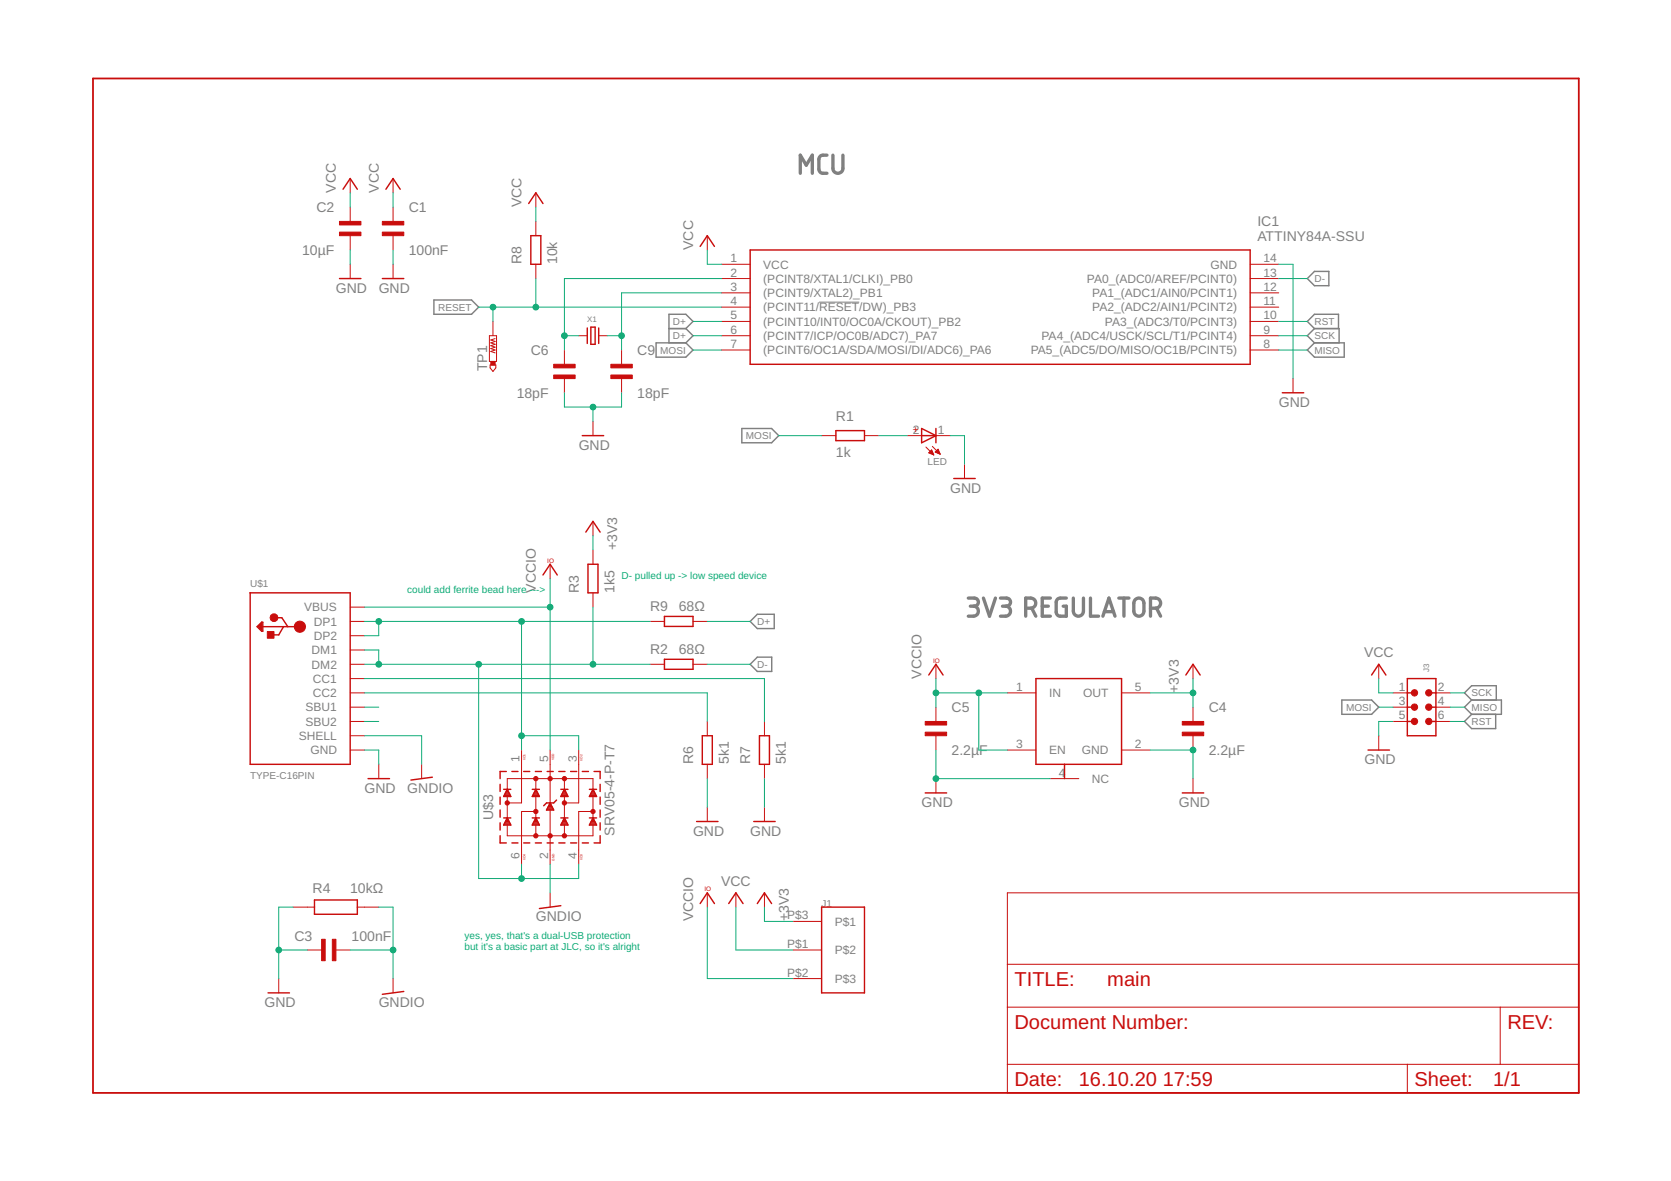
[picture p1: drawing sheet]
<svg xmlns="http://www.w3.org/2000/svg" width="297mm" height="210mm" viewBox="0 0 297 210" stroke-linecap="round" stroke-linejoin="round" font-family="sans-serif">
<g fill="none" stroke="#808080" stroke-width=".59">
<path d="M142.3 30.8v-3.2l1 1.8 1.1-1.8v3.2M147 27.6h-.7a.7 .7 0 0 0-.7 .7v2a.68 .68 0 0 0 .7 .5h.7M148.1 27.6v2.3a.89 .89 0 0 0 .8 .9 .89 .89 0 0 0 .9-.9v-2.3M172.1 106.3h1.1a.72 .72 0 0 1 .7 .7 .72 .72 0 0 1-.7 .7h-.7M173 107.7a.89 .89 0 0 1 .9 .9 .89 .89 0 0 1-.9 .9h-.9M174.8 106.3l1.1 3.2 1.1-3.2M177.8 106.3h1.1a.72 .72 0 0 1 .7 .7 .72 .72 0 0 1-.7 .7h-.7M178.7 107.7a.89 .89 0 0 1 .9 .9 .89 .89 0 0 1-.9 .9h-.9M182.3 108.1a1.56 1.56 0 0 0 1.6-.3 .89 .89 0 0 0 .1-1 .89 .89 0 0 0-.8-.5h-.9v3.2M183.4 108.1l.7 1.4M185.3 107.7h1.1M186.7 106.3h-1.4v3.2h1.4"/>
<path d="M189.5 106.3h-1a.7 .7 0 0 0-.8 .7l.1 2a.68 .68 0 0 0 .7 .5h1v-1.8h-.5M190.8 106.3v2.3a.9 .9 0 0 0 .9 .9 .9 .9 0 0 0 .9-.9v-2.3M193.8 106.3v3.2h1.5M196 109.5l1.1-3.2 1.1 3.2M196.3 108.7h1.6M198.9 106.3h1.8M199.8 106.3v3.2M201.9 106.5a.9 .9 0 0 1 .9-.1 .9 .9 0 0 1 .5 .8v1.4a.9 .9 0 0 1-.9 .9 .9 .9 0 0 1-.9-.9v-1.4zM204.5 108.1a1.57 1.57 0 0 0 1.6-.3 .9 .9 0 0 0 .1-1 .9 .9 0 0 0-.8-.5h-.9v3.2M205.6 108.1l.7 1.4"/>
</g>
<path d="M145.6 53.7h7.1" fill="none" stroke="#808080" stroke-width=".18"/>
<g fill="none" stroke="#808080" stroke-width=".25">
<path d="M77.1 53.3h6.7l1.3 1.3-1.3 1.3h-6.7zM118.9 58.4h3M121.9 58.4l1.3 1.3-1.3 1.2M121.9 58.4l1.3-1.3-1.3-1.2h-3v5M232.4 49.5l1.3-1.3h2.5v2.6h-2.5zM233.7 58.4h4.3v2.5M233.7 58.4l-1.3-1.3 1.3-1.2h4.2v2.5M233.7 58.4l-1.3 1.3 1.3 1.2M116.6 60.9h5.3l1.3 1.3-1.3 1.3h-5.3zM131.9 76.2h5.3l1.2 1.2-1.2 1.3h-5.3zM233.7 60.9h5.3v2.6h-5.3l-1.3-1.3zM133.3 118.1l1.3-1.3h2.6v2.5h-2.6z"/>
<path d="M133.3 110.4l1.3-1.2h3v2.5h-3zM238.5 124.4h5.3l1.3 1.3-1.3 1.3h-5.3zM261.6 127l-1.3 1.2 1.3 1.3h4.3v-2.5M261.6 124.4h5.3v2.6h-5.3M261.6 124.4l-1.3-1.3 1.3-1.2h4.4v2.5M261.6 124.4l-1.3 1.3 1.3 1.3"/>
</g>
<g fill="none" stroke="#c90d0c" stroke-width=".25">
<path d="M61 33.6l1.3-1.9 1.2 1.9M68.6 33.6l1.3-1.9 1.2 1.9M94 36.2l1.2-1.9 1.3 1.9M60.3 49.5h3.9M68 49.5h3.8M94.4 41.9h1.7v5.1h-1.7zM104.4 58.3v2.7M105 58.1h.8v3.1h-.8zM106.4 58.3v2.7M124.5 43.8l1.2-1.9 1.3 1.9M133.3 44.4h88.9v20.3h-88.9zM103.5 77.4h3.8"/>
<path d="M148.6 76.5h5.1v1.8h-5.1zM163.8 76.2l2.6 1.2-2.6 1.3zM163.8 77.4h2.6M166.4 76.2v2.5M227.9 69.8h3.9M104.1 94.6l1.3-1.9 1.3 1.9M169.5 85h3.9M44.4 105.4h17.9v30.4h-17.8v-30.4M45.7 111.4l.8-.8h.2v1.6h-.2zM45.9 111.4l.4-.4v.8l-.2-.2v-.2M46.5 110.6v1.4M46.7 111.4h6.6"/>
<path d="M49.1 109.8h1l1.1 1.6M50.4 111.4l-.8 1.4h-1.2M96.5 102.2l1.3-1.9 1.3 1.9M104.5 100.3h1.8v5.1h-1.8zM118.1 109.6h5.1v1.7h-5.1zM118.1 117.2h5.1v1.8h-5.1zM165.1 120l1.3-1.9 1.2 1.9M210.8 120l1.3-1.9 1.2 1.9M243.8 120l1.3-1.9 1.3 1.9M65.4 138.4h3.8M76.9 138.1l-3.9 .5M88.9 139.4v1.3"/>
<path d="M90 137.1h-1.1v1.3M91 137.1h1.1M93.1 137.1h1.1M95.2 137.1h1M97.3 137.1h1M99.3 137.1h1.1M101.4 137.1h1.1M103.5 137.1h1.1M105.6 137.1h1.1v1.3M106.7 139.4v1.3M124.8 130.8h1.8v5h-1.8zM135 130.8h1.8v5h-1.8z"/>
<path d="M184.1 120.6h15.3v15.2h-15.3zM189.2 135.8v2.6M243.2 133.3h3.8M250.2 120.6h5v10.2h-5zM250.2 123.1h1.2M250.2 125.7h1.2M250.2 128.2h1.2M254 123.1h1.2M254 125.7h1.2M254 128.2h1.2M55.9 160h7.6v2.5h-7.6zM88.9 141.7v1.3"/>
<path d="M88.9 144v1.2M88.9 146.2v1.3M88.9 148.5v1.3h1.1M89.5 140.3h1.3M89.5 145.4h1.3M89.6 146.5h1.1M89.6 141.4h1.1M89.7 146.3h.9M89.7 141.1h.9M89.9 140.9h.6M89.9 146h.6M90 145.8h.4"/>
<path d="M90 140.7h.4M90.1 145.6h.2M90.1 140.5h.2M90.2 140.3l.6 1.3h-1.3zM90.2 145.4l.6 1.2h-1.3zM90.2 145.4h.1M91 149.8h1.1M93.1 149.8h1.1M94.6 140.3h1.3M94.6 145.4h1.3M94.7 146.5h1.1M94.7 141.4h1.1"/>
<path d="M94.8 146.3h.9M94.8 141.1h.9M94.9 140.9h.7M94.9 146h.7M95 145.8h.5M95.1 140.7h.4M95.1 145.6h.3M95.2 149.8h1M95.2 140.5h.2M95.2 140.3l.7 1.3h-1.3zM95.2 145.4l.7 1.2h-1.3zM95.2 145.4h.1"/>
<path d="M97.2 143.8h1.2M97.3 149.8h1M97.3 143.6h.9M97.5 143.4h.6M97.6 143.2h.4M97.7 142.9h.2M97.8 142.7l.6 1.3h-1.2zM97.8 142.7h.1M98.9 142.2l-.5 .5h-1.2l-.6 .5M99.3 149.8h1.1M99.7 140.3h1.3M99.7 145.4h1.3"/>
<path d="M99.8 146.5h1.1M99.8 141.4h1.1M99.9 146.3h.9M99.9 141.1h.9M100 140.9h.6M100 146h.7M100.1 145.8h.5M100.1 140.7h.4M100.2 145.6h.3M100.2 140.5h.2M100.3 140.3l.7 1.3h-1.3zM100.3 145.4l.7 1.2h-1.3z"/>
<path d="M100.3 145.4h.1M101.4 149.8h1.1M103.5 149.8h1.1M104.8 140.3h1.2M104.8 145.4h1.2M104.9 146.5h1.1M104.9 141.4h1.1M105 146.3h.9M105 141.1h.9M105.1 146h.6M105.1 140.9h.6M105.2 140.7h.4"/>
<path d="M105.2 145.8h.4M105.3 145.6h.2M105.3 140.5h.2M105.4 140.3l.6 1.3h-1.2zM105.4 145.4l.6 1.2h-1.2zM105.4 145.4h.1M106.7 141.7v1.3M106.7 144v1.2M106.7 146.2v1.3M106.7 148.5v1.3h-1.1M123.8 146h3.8M134 146h3.8"/>
<path d="M164.5 140.9h3.8M210.2 140.9h3.8M47.6 176.5h3.9M71.8 176.2l-3.8 .5M99.7 161l-3.8 .5M124.5 160.6l1.2-1.9 1.3 1.9M129.5 160.6l1.3-1.9 1.3 1.9M134.6 160.6l1.3-1.9 1.3 1.9M146 161.2h7.7v15.3h-7.7z"/>
</g>
<g fill="#c90d0c" stroke="#c90d0c" stroke-width=".18">
<circle cx="53.3" cy="111.4" r="1"/>
<circle cx="48.7" cy="109.8" r=".7"/>
<circle cx="251.4" cy="123.1" r=".58"/>
<circle cx="254" cy="123.1" r=".58"/>
<circle cx="251.4" cy="125.7" r=".58"/>
<circle cx="254" cy="125.7" r=".58"/>
<circle cx="251.4" cy="128.2" r=".58"/>
<circle cx="254" cy="128.2" r=".58"/>
<circle cx="90.2" cy="142.7" r=".38"/>
<circle cx="95.2" cy="138.4" r=".38"/>
<circle cx="97.8" cy="138.4" r=".38"/>
<circle cx="100.3" cy="138.4" r=".38"/>
<circle cx="95.2" cy="144.2" r=".38"/>
<circle cx="100.3" cy="142.7" r=".38"/>
<circle cx="105.4" cy="144.2" r=".38"/>
<circle cx="95.2" cy="148.5" r=".38"/>
<circle cx="97.8" cy="148.5" r=".38"/>
<circle cx="100.3" cy="148.5" r=".38"/>
</g>
<g fill="#c90d0c" stroke="#c90d0c" stroke-width=".18">
<path d="M47.5 112.2h1.2v1.2h-1.2z"/>
<path d="M210.2 128.2h3.8v.7h-3.8z"/>
<path d="M210.2 130.1h3.8v.7h-3.8z"/>
<path d="M164.5 128.2h3.8v.7h-3.8z"/>
<path d="M164.5 130.1h3.8v.7h-3.8z"/>
<path d="M68 39.3h3.8v.7h-3.8z"/>
<path d="M68 41.3h3.8v.6h-3.8z"/>
<path d="M60.3 39.3h3.9v.7h-3.9z"/>
<path d="M60.3 41.3h3.9v.6h-3.9z"/>
<path d="M57.2 166.9h.6v3.9h-.6z"/>
<path d="M59.1 166.9h.6v3.9h-.6z"/>
<path d="M98.4 64.7h3.8v.7h-3.8z"/>
<path d="M98.4 66.7h3.8v.6h-3.8z"/>
<path d="M108.6 64.7h3.8v.7h-3.8z"/>
<path d="M108.6 66.7h3.8v.6h-3.8z"/>
<path d="M87.2 64.2h.8v.7h-.8z"/>
</g>
<g fill="none" stroke="#c90d0c" stroke-width=".18">
<path d="M62.3 31.7v2.6M62.3 36.8v2.5M69.9 31.7v2.6M69.9 36.8v2.5M95.2 34.3v2.5M95.2 39.3v2.6M62.3 41.9v2.5M62.3 47v2.5M69.9 41.9v2.5M69.9 47v2.5M87 59.7h1.3v4.5h-1.3zM87.6 57.1v2.6"/>
<path d="M95.2 47v2.5M102.9 59.7h1.5M106.4 59.7h1.5M125.7 41.9v2.5M128.3 47h5M128.3 49.5h5M128.3 52h5M128.3 54.6h5M128.3 57.1h5M128.3 59.7h5M222.2 47h5.1M222.2 49.5h5.1"/>
<path d="M222.2 52h5.1M222.2 54.6h5.1M222.2 57.1h5.1M222.2 59.7h5.1M87.1 64.9h1v.5l-.5 .6-.5-.6zM88 60.2l-.8 .2 .8 .3-.8 .2 .8 .3-.8 .2 .8 .3-.8 .3 .8 .2-.8 .3 .8 .2M100.3 62.2v2.5M100.3 67.3v2.5M105.4 74.9v2.5M110.5 62.2v2.5M110.5 67.3v2.5M128.3 62.2h5"/>
<path d="M146 77.4h2.6M153.7 77.4h2.5M161.3 77.4h2.5M164.6 79.5l1.4 1.4M165.6 80l.4 .9-.9-.4zM165.7 79.3l1.4 1.4M166.4 77.4h2.5M166.7 79.9h.1M222.2 62.2h5.1M229.8 67.3v2.5M105.4 92.7v2.5M105.4 97.7v2.6"/>
<path d="M165.2 80.5h.6M165.2 80.4h.6M165.3 80.3h.4M165.4 80.6h.5M165.4 80.1h.3M165.5 80h.1M165.7 80.8h.2M166.2 80.3l.6-.5 .3 .9zM166.3 80.4h.7M166.3 80.3h.6M166.5 80.1h.4M166.6 80h.2"/>
<path d="M166.6 80.5h.4M166.9 80.6h.2M171.4 82.5v2.5M62.3 110.4h2.5M62.3 115.5h2.5M62.3 107.9h2.5M62.3 118.1h2.5M62.3 113h2.5M97.8 100.3v2.5M105.4 105.4v2.5M115.6 110.4h2.5M115.6 118.1h2.5"/>
<path d="M123.2 110.4h2.5M123.2 118.1h2.5M166.4 118.1v2.5M212.1 118.1v2.5M245.1 118.1v2.5M62.3 133.3h2.5M62.3 120.6h2.5M62.3 125.7h2.5M62.3 128.2h2.5M62.3 123.1h2.5M62.3 130.8h2.5M67.3 135.8v2.6"/>
<path d="M75 135.8v2.6M92.7 133.3v9.4h-2.5M95.2 138.4v1.9M97.8 133.3v9.5M100.3 138.4v1.9M102.9 133.3v9.4h-2.6M125.7 128.2v2.6M125.7 135.8v2.6M135.9 128.2v2.6M135.9 135.8v2.6M166.4 125.7v2.5M166.4 130.8v2.5"/>
<path d="M166.4 138.4v2.5M179.1 133.3h5M179.1 123.1h5M186.7 138.4h5.1M199.4 133.3h5M199.4 123.1h5M212.1 125.7v2.5M212.1 130.8v2.5M212.1 138.4v2.5M245.1 130.8v2.5M247.6 125.7h2.6M247.6 128.2h2.6"/>
<path d="M247.6 123.1h2.6M255.2 125.7h2.6M255.2 128.2h2.6M255.2 123.1h2.6M90.2 140.3v-1.9h15.2v1.9M90.2 146.6v1.9h15.2v-1.9M90.2 141.6v3.8M95.2 141.6v3.8M95.2 146.6v1.9M95.2 144.2h-2.5v9.4M97.8 143.8v9.8M97.8 158.7v2.5"/>
<path d="M100.3 141.6v3.8M100.3 146.6v1.9M105.4 141.6v3.8M105.4 144.2h-2.5v9.4M125.7 143.5v2.5M125.7 158.7v2.5M130.8 158.7v2.5M135.9 143.5v2.5M135.9 158.7v2.5M179.1 158.7h101.5v35.5h-101.5zM49.6 173.9v2.6M52.1 161.2h3.8"/>
<path d="M54.6 168.8h2.6M59.7 168.8h2.6M63.5 161.2h3.8M69.9 173.9v2.6M141 168.8h5M141 163.8h5M141 173.9h5M179.1 179h101.5M179.1 171.4h101.5M266.7 179v10.2M179.1 189.2h101.5M250.2 189.2v5"/>
</g>
<path d="M16.5 13.9h264.1v180.3h-264.1z" fill="none" stroke="#c90d0c" stroke-width=".32"/>
<g fill="none" stroke="#0dab76" stroke-width=".18">
<path d="M62.3 34.3v2.5M69.9 34.3v2.5M95.2 36.8v2.5M62.3 44.4v2.6M69.9 44.4v2.6M85.1 54.6h43.2M87.6 54.6v2.5M95.2 49.5v5.1M100.3 59.7h2.6M107.9 59.7h2.6M123.2 59.7h5.1M123.2 57.1h5.1"/>
<path d="M125.7 44.4v2.6h2.6M128.3 49.5h-28v12.7M128.3 52h-17.8v10.2M227.3 47h2.5v20.3M227.3 49.5h5.1M227.3 59.7h5.1M227.3 57.1h5.1M100.3 69.8v2.5h10.2v-2.5M105.4 72.3v2.6M123.2 62.2h5.1M138.4 77.4h7.6M156.2 77.4h5.1"/>
<path d="M168.9 77.4h2.5v5.1M227.3 62.2h5.1M105.4 95.2v2.5M64.8 115.5h2.5v2.6M64.8 118.1h50.8M64.8 110.4h50.8M64.8 107.9h33M67.3 110.4v2.6h-2.5M85.1 118.1v38h17.8v-2.5M92.7 110.4v22.9M97.8 102.8v30.5M105.4 107.9v10.2"/>
<path d="M125.7 118.1h7.6M125.7 110.4h7.6M64.8 133.3h2.5v2.5M64.8 123.1h60.9v5.1M64.8 120.6h71.1v7.6M64.8 128.2h2.5M64.8 125.7h2.5M64.8 130.8h10.2v5M92.7 130.8h10.2v2.5M125.7 138.4v5.1M135.9 138.4v5.1M166.4 120.6v5.1"/>
<path d="M166.4 133.3v5.1h20.3M166.4 123.1h12.7M174 123.1v10.2h5.1M204.4 133.3h7.7v5.1M204.4 123.1h7.7M212.1 120.6v5.1M245.1 120.6v2.5h2.5M245.1 125.7h2.5M247.6 128.2h-2.5v2.6M257.8 128.2h2.5M257.8 123.1h2.5M257.8 125.7h2.5"/>
<path d="M92.7 153.6v2.5M97.8 153.6v5.1M49.6 168.8h5M52.1 161.2h-2.5v12.7M62.3 168.8h7.6M67.3 161.2h2.6v12.7M125.7 161.2v12.7h15.3M130.8 161.2v7.6h10.2M135.9 161.2v2.6h5.1"/>
</g>
<g fill="#0dab76" stroke="#0dab76" stroke-width=".18">
<circle cx="166.4" cy="138.4" r=".51"/>
<circle cx="212.1" cy="133.3" r=".51"/>
<circle cx="49.6" cy="168.8" r=".51"/>
<circle cx="105.4" cy="72.3" r=".51"/>
<circle cx="212.1" cy="123.1" r=".51"/>
<circle cx="95.2" cy="54.6" r=".51"/>
<circle cx="87.6" cy="54.6" r=".51"/>
<circle cx="100.3" cy="59.7" r=".51"/>
<circle cx="110.5" cy="59.7" r=".51"/>
<circle cx="67.3" cy="118.1" r=".51"/>
<circle cx="85.1" cy="118.1" r=".51"/>
<circle cx="92.7" cy="156.1" r=".51"/>
<circle cx="105.4" cy="118.1" r=".51"/>
<circle cx="67.3" cy="110.4" r=".51"/>
<circle cx="92.7" cy="110.4" r=".51"/>
<circle cx="92.7" cy="130.8" r=".51"/>
<circle cx="166.4" cy="123.1" r=".51"/>
<circle cx="174" cy="123.1" r=".51"/>
<circle cx="97.8" cy="107.9" r=".51"/>
<circle cx="69.9" cy="168.8" r=".51"/>
</g>
<g font-size="3.6" fill="#c90d0c">
<text x="180.3" y="175.2">TITLE:</text>
<text x="196.8" y="175.2">main</text>
<text x="180.3" y="182.8">Document Number:</text>
<text x="267.9" y="182.8">REV:</text>
<text x="180.3" y="193">Date:</text>
<text x="191.8" y="193">16.10.20</text>
<text x="206.7" y="193">17:59</text>
<text x="251.4" y="193">Sheet:</text>
<text x="265.4" y="193">1/1</text>
</g>
<g font-size="2.5" fill="#808080">
<text x="59.7" y="34.3" transform="rotate(-90 59.7 34.3)">VCC</text>
<text x="67.3" y="34.3" transform="rotate(-90 67.3 34.3)">VCC</text>
<text x="56.3" y="37.7">C2</text>
<text x="72.7" y="37.7">C1</text>
<text x="92.7" y="36.8" transform="rotate(-90 92.7 36.8)">VCC</text>
<text x="223.5" y="40.2">IC1</text>
<text x="53.7" y="45.3">10µF</text>
<text x="72.7" y="45.3">100nF</text>
<text x="92.7" y="47" transform="rotate(-90 92.7 47)">R8</text>
<text x="99.1" y="47" transform="rotate(-90 99.1 47)">10k</text>
<text x="123.2" y="44.4" transform="rotate(-90 123.2 44.4)">VCC</text>
<text x="223.5" y="42.8">ATTINY84A-SSU</text>
<text x="59.7" y="52">GND</text>
<text x="67.3" y="52">GND</text>
<text x="94.3" y="63.1">C6</text>
<text x="113.3" y="63.1">C9</text>
<text x="86.6" y="66" transform="rotate(-90 86.6 66)">TP1</text>
<text x="91.8" y="70.7">18pF</text>
<text x="113.3" y="70.7">18pF</text>
<text x="148.6" y="74.9">R1</text>
<text x="227.3" y="72.4">GND</text>
<text x="102.9" y="80">GND</text>
<text x="148.6" y="81.2">1k</text>
<text x="168.9" y="87.6">GND</text>
<text x="109.7" y="97.8" transform="rotate(-90 109.7 97.8)">+3V3</text>
<text x="95.3" y="105.4" transform="rotate(-90 95.3 105.4)">VCCIO</text>
<text x="102.9" y="105.4" transform="rotate(-90 102.9 105.4)">R3</text>
<text x="109.2" y="105.4" transform="rotate(-90 109.2 105.4)">1k5</text>
<text x="115.6" y="108.7">R9</text>
<text x="120.7" y="108.7">68Ω</text>
<text x="115.6" y="116.3">R2</text>
<text x="120.7" y="116.3">68Ω</text>
<text x="242.5" y="116.8">VCC</text>
<text x="163.8" y="120.6" transform="rotate(-90 163.8 120.6)">VCCIO</text>
<text x="209.5" y="123.1" transform="rotate(-90 209.5 123.1)">+3V3</text>
<text x="169.2" y="126.6">C5</text>
<text x="214.9" y="126.6">C4</text>
<text x="123.2" y="135.8" transform="rotate(-90 123.2 135.8)">R6</text>
<text x="129.5" y="135.8" transform="rotate(-90 129.5 135.8)">5k1</text>
<text x="133.4" y="135.8" transform="rotate(-90 133.4 135.8)">R7</text>
<text x="139.7" y="135.8" transform="rotate(-90 139.7 135.8)">5k1</text>
<text x="169.2" y="134.2">2.2µF</text>
<text x="214.9" y="134.2">2.2µF</text>
<text x="242.6" y="135.8">GND</text>
<text x="64.8" y="140.9">GND</text>
<text x="72.4" y="140.9">GNDIO</text>
<text x="163.8" y="143.5">GND</text>
<text x="209.5" y="143.5">GND</text>
<text x="87.6" y="145.7" transform="rotate(-90 87.6 145.7)">U$3</text>
<text x="109.2" y="148.5" transform="rotate(-90 109.2 148.5)">SRV05-4-P-T7</text>
<text x="123.2" y="148.5">GND</text>
<text x="133.4" y="148.5">GND</text>
<text x="55.6" y="158.7">R4</text>
<text x="62.2" y="158.7">10kΩ</text>
<text x="128.2" y="157.4">VCC</text>
<text x="52.3" y="167.2">C3</text>
<text x="62.5" y="167.2">100nF</text>
<text x="95.3" y="163.8">GNDIO</text>
<text x="123.2" y="163.8" transform="rotate(-90 123.2 163.8)">VCCIO</text>
<text x="140.2" y="163.8" transform="rotate(-90 140.2 163.8)">+3V3</text>
<text x="47" y="179">GND</text>
<text x="67.3" y="179">GNDIO</text>
</g>
<g font-size="2.1" fill="#808080">
<text x="129.8" y="46.6">1</text>
<text x="135.7" y="47.7">VCC</text>
<text x="215.2" y="47.7">GND</text>
<text x="224.6" y="46.6">14</text>
<text x="129.8" y="49.1">2</text>
<text x="129.8" y="51.7">3</text>
<text x="135.7" y="50.3">(PCINT8/XTAL1/CLKI)_PB0</text>
<text x="135.7" y="52.8">(PCINT9/XTAL2)_PB1</text>
<text x="193.2" y="50.3">PA0_(ADC0/AREF/PCINT0)</text>
<text x="194.2" y="52.8">PA1_(ADC1/AIN0/PCINT1)</text>
<text x="224.6" y="49.1">13</text>
<text x="224.6" y="51.7">12</text>
<text x="129.8" y="54.2">4</text>
<text x="129.8" y="56.8">5</text>
<text x="129.8" y="59.3">6</text>
<text x="135.7" y="55.3">(PCINT11/RESET/DW)_PB3</text>
<text x="135.7" y="57.9">(PCINT10/INT0/OC0A/CKOUT)_PB2</text>
<text x="194.2" y="55.3">PA2_(ADC2/AIN1/PCINT2)</text>
<text x="196.4" y="57.9">PA3_(ADC3/T0/PCINT3)</text>
<text x="224.6" y="54.2">11</text>
<text x="224.6" y="56.8">10</text>
<text x="224.6" y="59.3">9</text>
<text x="129.8" y="61.8">7</text>
<text x="135.7" y="60.4">(PCINT7/ICP/OC0B/ADC7)_PA7</text>
<text x="135.7" y="63">(PCINT6/OC1A/SDA/MOSI/DI/ADC6)_PA6</text>
<text x="183.2" y="63">PA5_(ADC5/DO/MISO/OC1B/PCINT5)</text>
<text x="185.1" y="60.4">PA4_(ADC4/USCK/SCL/T1/PCINT4)</text>
<text x="224.6" y="61.8">8</text>
<text x="162.3" y="77.1">2</text>
<text x="166.7" y="77.1">1</text>
<text x="54.1" y="108.7">VBUS</text>
<text x="55.8" y="111.2">DP1</text>
<text x="55.8" y="113.7">DP2</text>
<text x="55.4" y="116.3">DM1</text>
<text x="55.4" y="118.8">DM2</text>
<text x="55.6" y="121.4">CC1</text>
<text x="55.6" y="123.9">CC2</text>
<text x="180.6" y="122.8">1</text>
<text x="186.5" y="123.9">IN</text>
<text x="192.5" y="123.9">OUT</text>
<text x="201.7" y="122.8">5</text>
<text x="248.6" y="122.8">1</text>
<text x="248.6" y="125.3">3</text>
<text x="255.6" y="122.8">2</text>
<text x="255.6" y="125.3">4</text>
<text x="53.1" y="131.5">SHELL</text>
<text x="54.3" y="126.4">SBU1</text>
<text x="54.3" y="129">SBU2</text>
<text x="248.6" y="127.9">5</text>
<text x="255.6" y="127.9">6</text>
<text x="55.2" y="134.1">GND</text>
<text x="92.4" y="135.5" transform="rotate(-90 92.4 135.5)">1</text>
<text x="97.4" y="135.5" transform="rotate(-90 97.4 135.5)">5</text>
<text x="102.5" y="135.5" transform="rotate(-90 102.5 135.5)">3</text>
<text x="180.6" y="132.9">3</text>
<text x="186.5" y="134.1">EN</text>
<text x="192.3" y="134.1">GND</text>
<text x="201.7" y="132.9">2</text>
<text x="188.2" y="138">4</text>
<text x="194.1" y="139.1">NC</text>
<text x="92.4" y="152.6" transform="rotate(-90 92.4 152.6)">6</text>
<text x="97.4" y="152.6" transform="rotate(-90 97.4 152.6)">2</text>
<text x="102.5" y="152.6" transform="rotate(-90 102.5 152.6)">4</text>
<text x="139.9" y="163.4">P$3</text>
<text x="148.4" y="164.5">P$1</text>
<text x="139.9" y="168.5">P$1</text>
<text x="139.9" y="173.6">P$2</text>
<text x="148.4" y="169.6">P$2</text>
<text x="148.4" y="174.7">P$3</text>
</g>
<g font-size="1.8" fill="#808080">
<text x="233.7" y="50.1">D-</text>
<text x="77.9" y="55.2">RESET</text>
<text x="119.6" y="57.8">D+</text>
<text x="233.7" y="57.8">RST</text>
<text x="117.4" y="62.8">MOSI</text>
<text x="119.6" y="60.3">D+</text>
<text x="233.7" y="60.3">SCK</text>
<text x="233.7" y="62.8">MISO</text>
<text x="132.6" y="78.1">MOSI</text>
<text x="164.9" y="82.7">LED</text>
<text x="44.5" y="104.4">U$1</text>
<text x="134.6" y="111.1">D+</text>
<text x="134.6" y="118.7">D-</text>
<text x="261.6" y="123.8">SCK</text>
<text x="239.3" y="126.3">MOSI</text>
<text x="261.6" y="128.9">RST</text>
<text x="261.6" y="126.3">MISO</text>
<text x="44.5" y="138.4">TYPE-C16PIN</text>
<text x="146" y="161.2">J1</text>
</g>
<text font-size="1.8" fill="#c90d0c" x="162.2" y="77">+</text>
<g font-size="1.8" fill="#0dab76">
<text x="72.4" y="105.4">could add ferrite bead here ---&gt;</text>
<text x="110.5" y="102.8">D- pulled up -&gt; low speed device</text>
<text x="82.6" y="166.9">yes, yes, that's a dual-USB protection</text>
<text x="82.6" y="168.9">but it's a basic part at JLC, so it's alright</text>
</g>
<g font-size="1.4" fill="#808080">
<text x="104.4" y="57.1">X1</text>
<text x="254.1" y="119.4" transform="rotate(-90 254.1 119.4)">J3</text>
</g>
<g font-size="1.1" fill="#c90d0c">
<text x="97.3" y="100">IO</text>
<text x="165.9" y="117.8">IO</text>
<text x="125.2" y="158.4">IO</text>
</g>
<g font-size=".6" fill="#c90d0c">
<text x="93.4" y="135.1" transform="rotate(-90 93.4 135.1)">I/O1</text>
<text x="98.5" y="135.1" transform="rotate(-90 98.5 135.1)">VDD</text>
<text x="103.5" y="135.2" transform="rotate(-90 103.5 135.2)">I/O2</text>
<text x="93.4" y="152.8" transform="rotate(-90 93.4 152.8)">I/O4</text>
<text x="98.6" y="153" transform="rotate(-90 98.6 153)">GND</text>
<text x="103.6" y="152.9" transform="rotate(-90 103.6 152.9)">I/O3</text>
</g>
</svg>
